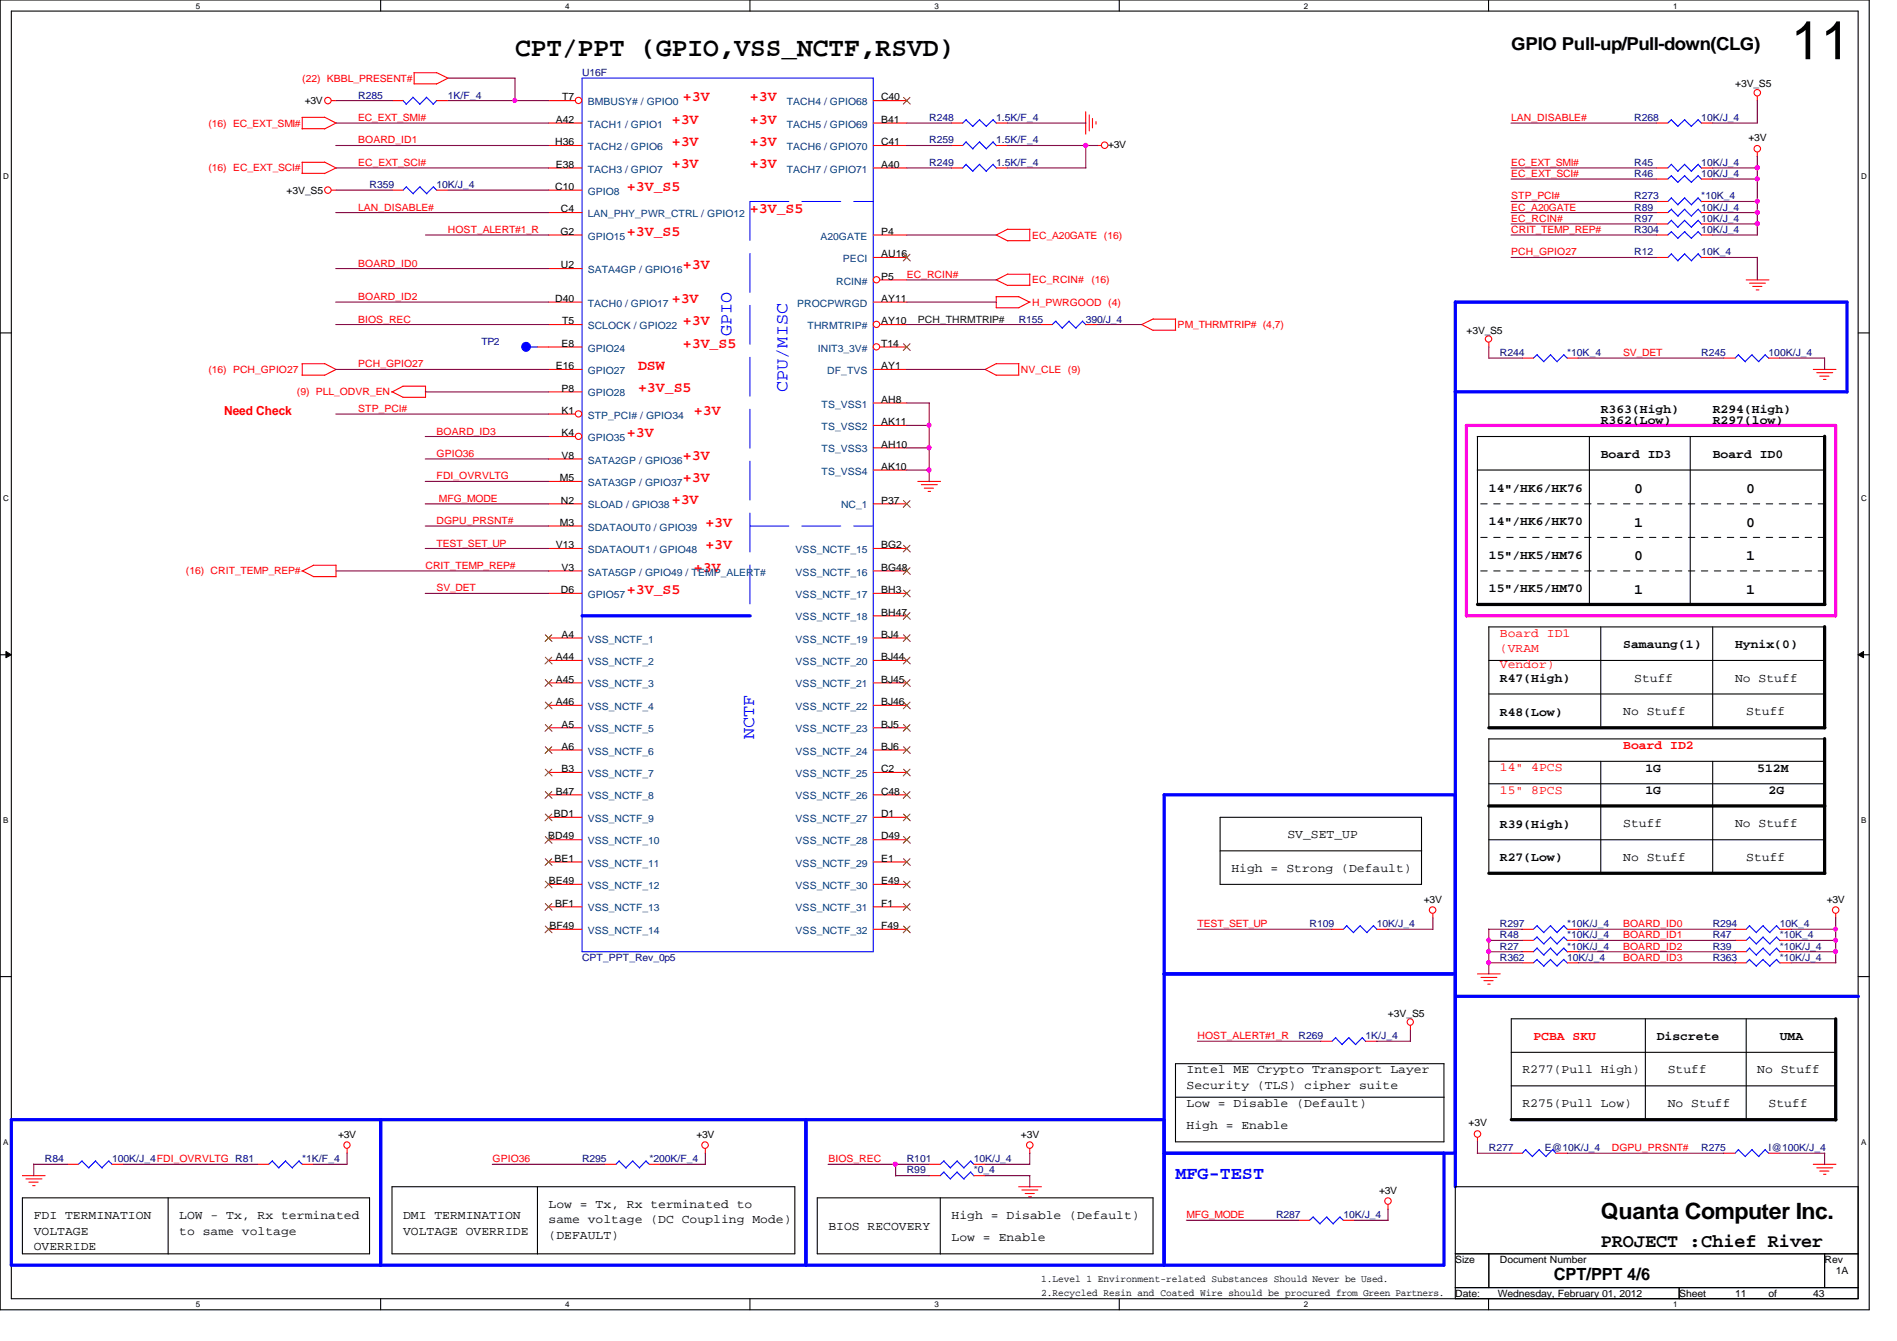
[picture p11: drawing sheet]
<svg xmlns="http://www.w3.org/2000/svg" width="297mm" height="210mm" viewBox="0 0 297 210" stroke-linecap="round" stroke-linejoin="round" font-family="sans-serif">
<path d="M0 0h292.7v205h-292.7zM1.8 1.7h289.2v201.6h-289.2z" fill="none" stroke="#000" stroke-width=".17"/>
<g fill="#fff">
<path d="M30.7 .2h.7v1.4h-.7z"/>
<path d="M30.7 203.5h.7v1.4h-.7z"/>
</g>
<path d="M59.6 0v1.7M59.6 203.3v1.7" fill="none" stroke="#000" stroke-width=".17"/>
<g fill="#fff">
<path d="M88.5 .2h.7v1.4h-.7z"/>
<path d="M88.5 203.5h.7v1.4h-.7z"/>
</g>
<path d="M117.4 0v1.7M117.4 203.3v1.7" fill="none" stroke="#000" stroke-width=".17"/>
<g fill="#fff">
<path d="M146.3 .2h.7v1.4h-.7z"/>
<path d="M146.3 203.5h.7v1.4h-.7z"/>
</g>
<path d="M175.3 0v1.7M175.3 203.3v1.7" fill="none" stroke="#000" stroke-width=".17"/>
<g fill="#fff">
<path d="M204.2 .2h.6v1.4h-.6z"/>
<path d="M204.2 203.5h.6v1.4h-.6z"/>
</g>
<path d="M233.1 0v1.7M233.1 203.3v1.7" fill="none" stroke="#000" stroke-width=".17"/>
<g fill="#fff">
<path d="M262 .2h.7v1.4h-.7z"/>
<path d="M262 203.5h.7v1.4h-.7z"/>
<path d="M.5 26.9h.9v1.4h-.9z"/>
<path d="M291.4 26.9h.9v1.4h-.9z"/>
<path d="M.5 77.3h.9v1.4h-.9z"/>
<path d="M291.4 77.3h.9v1.4h-.9z"/>
</g>
<path d="M0 52.1h1.8M291 52.1h1.7" fill="none" stroke="#000" stroke-width=".17"/>
<g fill="#fff">
<path d="M.5 127.7h.8v1.4h-.8z"/>
<path d="M291.4 127.7h.8v1.4h-.8z"/>
</g>
<path d="M0 102.5h1.8M291 102.5h1.7" fill="none" stroke="#000" stroke-width=".17"/>
<path d="M.9 102l.9 .5-.9 .5zM291 102.5l.8-.5v1z" fill="#000"/>
<path d="M.9 102l.9 .5-.9 .5zM291 102.5l.8-.5v1z" fill="none" stroke="#000" stroke-width=".16"/>
<g fill="#fff">
<path d="M.5 178.1h.8v1.4h-.8z"/>
<path d="M291.4 178.1h.8v1.4h-.8z"/>
</g>
<g fill="none" stroke="#000" stroke-width=".17">
<path d="M231.3 73.6h54.4M231.3 68.3h54.4M231.3 68.3v26.4M248.9 68.3v26.4M264.7 68.3v26.4M233.1 98.1h52.6M233.1 98.1v15.9M250.7 98.1v15.9M268.2 98.1v15.9M233.1 115.7h52.6M233.1 103.4h52.6M233.1 108.6h52.6"/>
<path d="M233.1 115.7v21M233.1 119.2h52.6M250.7 119.2v17.5M268.2 119.2v17.5M191 133.2h31.6M191 127.9h31.6v10.5h-31.6zM233.1 131.4h52.6M233.1 122.7h52.6M0 152.9h1.8M257.6 159.5v15.8M273.4 159.5v15.8M287.5 159.5h-50.9v15.8"/>
<path d="M291 152.9h1.7M184.1 171.7h42M184.1 166.5h42v12.2h-42zM236.6 164.7h50.9M236.6 170h50.9M3.5 187.5h54.4v8.8h-54.4zM26.3 187.5v8.8M61.4 185.8h63.1v10.5h-63.1zM84.2 185.8v10.5M128 187.5h52.5v8.8h-52.5zM147.2 187.5v8.8M227.9 196.3h63.1"/>
<path d="M227.9 185.8h63.1v17.5h-63.1zM233.1 196.3v5.2M285.7 196.3v5.2M227.9 201.5h63.1M262.9 201.5v1.8"/>
</g>
<path d="M285.7 68.3v26.3M231.3 94.6h54.4M285.7 98.1v15.8M233.1 113.9h52.6M285.7 115.6v21.1M233.1 126.2h52.6M233.1 136.7h52.6M287.4 159.5v15.8M236.6 175.3h50.9" fill="none" stroke="#000" stroke-width=".51"/>
<path d="M227.9 61.3h61.3v-14h-61.3v138.5M91.1 96.4h26.4M227.9 124.4h-45.6v73.6M182.3 152.4h45.6M227.9 156h63.1M59.6 175.3v22.7M126.2 175.3v22.7M182.3 175.3h-180.5v22.7h224.3v-17.5M182.3 180.5h45.6" fill="none" stroke="#00f" stroke-width=".51"/>
<path d="M285.7 78.9h-54.4M285.7 84.1h-54.4M285.7 89.4h-54.4" fill="none" stroke="#000" stroke-width=".16" stroke-dasharray="1 1 1 1 1 1 1 1"/>
<path d="M229.6 66.6h57.8v29.8h-57.8z" fill="none" stroke="#f0f" stroke-width=".51"/>
<g fill="none" stroke="#f00" stroke-width=".17">
<path d="M47.3 18.4h3.5M47.3 18.4v1.8M50.8 18.3l1.8 1-1.8 .9M51.9 15.7h.8M64.8 13.1h3.6M64.8 11.4h3.6M64.9 11.3v1.8M68.3 11.3l1.8 .9-1.8 1M85.9 15.7h4.2M85.9 19.3h5.2M136.7 15.7h5.3M136.7 19.3h5.3"/>
<path d="M170 17.5v3.5M170.6 18v2.5M171.1 18.5v1.5M171.6 19v.4M275.2 15.1v.7M47.3 20.2h3.5M47.3 25.4h3.5M47.3 27.1h3.5M47.3 25.4v1.8M50.8 25.4l1.8 .9-1.8 .9M51.9 29.8h.8M61.4 29.8h1.7"/>
<path d="M68.4 29.8h1.7M85.9 22.8h5.2M85.9 29.8h5.2M85.9 33.3h5.2M85.9 26.3h5.2M85.9 36.8h5.2M136.7 22.8h5.3M136.7 26.3h5.3M136.7 36.8h5.3M157.8 37.7h3.5M157.8 35.9h3.5M157.8 35.9l-1.8 .9 1.8 .9"/>
<path d="M161.2 35.9v1.8M171.7 22.8h.8M259.4 33.3h1.8M259.4 28h1.8M266.4 33.3h1.8M266.4 28h1.8M275.2 23.8v.8M47.3 58.7h3.5M47.3 56.9h3.5M47.3 56.9v1.9M50.8 56.9l1.8 .9-1.8 1M85.9 57.8h5.2"/>
<path d="M85.9 54.3h5.2M85.9 47.3h5.2M85.9 50.8h5.2M85.9 42h5.2M136.7 57.8h5.3M136.7 47.3h5.3M136.7 40.3h5.3M137.8 43.8h4.2M137.8 54.3h4.2M137.8 50.8h4.2M156 46.4v1.8h3.6M156 46.4h3.6"/>
<path d="M156 58.7h3.6M156 56.9h3.6M156 56.9l-1.7 .9 1.7 1M157.8 44.7h3.5M157.8 42.9h3.5M157.8 42.9l-1.8 .9 1.8 .9M159.5 46.4l1.8 .9M159.5 56.9v1.8M161.2 42.9v1.8M161.3 47.2l-1.8 1M163 50.8h1.8M170 50.8h1.8"/>
<path d="M180.5 51.7h3.6M180.5 50h3.6M180.6 49.9l-1.8 .9 1.8 .9M184.1 49.9v1.8M233.1 53.6v.8M259.4 40.3h1.8M266.4 40.3h1.8M269.9 56h1.8M273.4 43.8h3.6M273.9 44.3h2.5M274.4 44.8h1.5M275 45.4h.4"/>
<path d="M276.9 56h1.8M283.9 57.8h3.6M284.5 58.3h2.5M284.9 58.9h1.5M285.5 59.4h.4M61.3 61.3l1.8 .9M63.1 60.5h3.5v1.7M63.1 62.2h3.5M63.1 60.5l-1.8 .9M85.9 75.4h5.2M85.9 61.3h5.2M85.9 78.9h5.2"/>
<path d="M85.9 71.8h5.2M85.9 64.8h4.2M85.9 68.3h4.2M136.7 78.9h5.3M136.7 73.6h5.3M136.7 70.1h5.3M136.7 66.6h5.3M136.7 63.1h5.3M143.7 75.4h3.6M144.3 75.9h2.5M144.7 76.4h1.5M145.3 76.9h.4"/>
<path d="M47.3 89.3l1.8 1M49.1 88.5h3.5v1.8M49.1 90.3h3.5M49.1 88.5l-1.8 .9M85.9 92.9h5.2M85.9 99.9h5.2M85.9 89.4h5.2M85.9 82.3h5.2M85.9 85.9h5.2M136.7 92.9h5.3M136.7 99.9h5.3M136.7 89.4h5.3"/>
<path d="M136.7 85.9h5.3M136.7 96.4h5.3M85.9 103.4h5.2M85.9 106.9h5.2M85.9 110.4h5.2M85.9 113.9h5.2M85.9 117.4h5.2M136.7 103.4h5.3M136.7 106.9h5.3M136.7 110.4h5.3M136.7 113.9h5.3M136.7 117.4h5.3"/>
<path d="M85.9 120.9h5.2M85.9 124.4h5.2M85.9 127.9h5.2M85.9 131.4h5.2M85.9 134.9h5.2M85.9 138.4h5.2M136.7 120.9h5.3M136.7 124.4h5.3M136.7 127.9h5.3M136.7 131.4h5.3M136.7 134.9h5.3M136.7 138.4h5.3"/>
<path d="M85.9 145.5h5.2M85.9 141.9h5.2M136.7 145.5h5.3M136.7 141.9h5.3M208.6 145.5h1.8M215.6 145.5h1.7M224.4 143v.7M231.3 152.4h3.6M231.9 153h2.5M232.4 153.5h1.4M233 154.1h.3M238.4 145.5h1.7"/>
<path d="M245.4 145.5h1.7M271.7 149h1.7M278.7 149h1.8M287.4 143v.7M54.4 179.8v.8M110.4 179.8v.8M161.2 179.8v.8M220.8 160.5v.7M231.3 178.1v.7M3.5 184h3.6M4.1 184.5h2.5M4.5 185h1.5"/>
<path d="M5.1 185.6h.4M10.5 182.2h1.8M17.6 182.2h1.7M94.7 182.2h1.7M101.7 182.2h1.7M159.5 185.8h3.6M160 186.3h2.5M160.5 186.8h1.5M161.1 187.3h.4M203.3 191h1.8M210.4 191h1.7M217.3 188.6v.7"/>
<path d="M283.9 182.2h3.6M284.5 182.8h2.5M284.9 183.3h1.5M285.5 183.8h.4"/>
<circle cx="51.3" cy="15.7" r=".51"/>
<circle cx="90.6" cy="15.7" r=".5"/>
<circle cx="275.2" cy="14.5" r=".51"/>
<circle cx="51.3" cy="29.8" r=".51"/>
<circle cx="173" cy="22.7" r=".51"/>
<circle cx="275.2" cy="23.3" r=".51"/>
<circle cx="137.3" cy="54.3" r=".5"/>
<circle cx="137.3" cy="43.8" r=".5"/>
<circle cx="137.3" cy="50.8" r=".5"/>
<circle cx="233.1" cy="53.1" r=".5"/>
<circle cx="90.6" cy="68.3" r=".5"/>
<circle cx="90.6" cy="64.8" r=".5"/>
<circle cx="220.8" cy="160" r=".5"/>
<circle cx="224.3" cy="142.4" r=".51"/>
<circle cx="287.4" cy="142.4" r=".51"/>
<circle cx="54.3" cy="179.2" r=".5"/>
<circle cx="110.4" cy="179.2" r=".51"/>
<circle cx="161.2" cy="179.2" r=".51"/>
<circle cx="231.3" cy="177.5" r=".51"/>
<circle cx="217.3" cy="188" r=".51"/>
</g>
<g fill="none" stroke="#00f" stroke-width=".17">
<path d="M91.1 12.2h45.6v136.8h-45.6zM63.6 29.3l1.1 1.1M63.7 29.2l-.6 .6M65.7 29.3l1.1 1.1M65.8 29.2l-1.1 1.1M67.9 29.3l.5 .5M67.9 29.2l-1.1 1.1M261.7 39.8l1.1 1.1M261.7 27.5l1.1 1.1M261.7 32.8l1.1 1.1M261.7 39.7l-.5 .6M261.7 27.5l-.5 .5"/>
<path d="M261.7 32.7l-.5 .6M263.8 39.8l1.1 1.1M263.8 27.5l1.1 1.1M263.8 32.8l1.1 1.1M263.8 39.7l-1.1 1.1M263.8 27.5l-1.1 1M263.8 32.7l-1.1 1.1M265.9 39.8l.5 .5M265.9 27.5l.5 .6M265.9 32.8l.5 .5M265.9 39.7l-1.1 1.1M265.9 27.5l-1.1 1"/>
<path d="M265.9 32.7l-1.1 1.1M165.3 50.3l1.1 1.1M165.4 50.2l-.6 .6M167.4 50.3l1.1 1.1M167.4 50.2l-1.1 1.2M169.5 50.3l.5 .5M169.5 50.2l-1.1 1.2M272.2 55.5l1.1 1.1M272.2 55.5l-.5 .5M274.3 55.5l1.1 1.1M274.4 55.5l-1.1 1.1M276.4 55.5l.6 .6"/>
<path d="M276.4 55.5l-1 1.1M210.9 144.9l1.1 1.1M210.9 144.9l-.5 .6M213 144.9l1.1 1.1M213 144.9l-1.1 1.1M215 144.9l.6 .6M215.1 144.9l-1.1 1.1M240.7 144.9l1.1 1.1M240.7 144.9l-.6 .6M242.8 144.9l1 1.1M242.8 144.9l-1.1 1.1M244.9 144.9l.5 .6"/>
<path d="M244.9 144.9l-1.1 1.1M273.9 148.4l1.1 1.1M274 148.4l-.6 .6M276.1 148.4l1.1 1.1M276.1 148.4l-1.1 1.1M278.2 148.4l.5 .6M278.2 148.4l-1.1 1.1M12.8 181.7l1.1 1.1M12.9 181.7l-.6 .5M14.9 181.7l1.1 1.1M15 181.7l-1.1 1.1M17 181.7l.6 .6"/>
<path d="M17.1 181.7l-1.1 1.1M96.9 181.7l1.1 1.1M97 181.7l-.6 .5M99.1 181.7l1.1 1.1M99.1 181.7l-1.1 1.1M101.1 181.7l.6 .6M101.2 181.7l-1.1 1.1M205.6 190.5l1.1 1.1M205.7 190.5l-.6 .5M207.7 190.5l1.1 1.1M207.8 190.5l-1.1 1.1M209.8 190.5l.6 .6"/>
<path d="M209.8 190.5l-1.1 1.1"/>
</g>
<path d="M117.4 31.5v64.9M117.4 31.5h19.4M117.4 82.3h19.4" fill="none" stroke="#00f" stroke-width=".16" stroke-dasharray="6.1 2"/>
<g fill="none" stroke="#804000" stroke-width=".16">
<path d="M141.5 15.2l1 1.1M142.5 15.2l-1.1 1.1M141.5 39.8l1 1.1M142.5 39.8l-1.1 1.1M141.5 53.8l1 1.1M142.5 53.8l-1.1 1.1M141.5 78.4l1 1M142.5 78.4l-1.1 1M85.4 99.4l1 1M86.4 99.4l-1.1 1M141.5 92.4l1 1M141.5 95.9l1 1"/>
<path d="M141.5 99.4l1 1M141.5 85.3l1 1.1M141.5 88.9l1 1M142.5 92.4l-1.1 1M142.5 95.9l-1.1 1M142.5 99.4l-1.1 1M142.5 88.9l-1.1 1M142.5 85.3l-1.1 1.1M85.4 102.9l1 1M85.4 106.4l1 1M85.4 109.9l1 1.1M85.4 113.4l1 1.1"/>
<path d="M85.4 116.9l1 1M86.4 102.9l-1.1 1M86.4 106.4l-1.1 1M86.4 109.9l-1.1 1.1M86.4 113.4l-1.1 1.1M86.4 116.9l-1.1 1M141.5 102.9l1 1M141.5 106.4l1 1M141.5 109.9l1 1.1M141.5 113.4l1 1.1M141.5 116.9l1 1M142.5 102.9l-1.1 1"/>
<path d="M142.5 106.4l-1.1 1M142.5 109.9l-1.1 1.1M142.5 113.4l-1.1 1.1M142.5 116.9l-1.1 1M85.4 120.4l1 1.1M85.4 123.9l1 1.1M85.4 127.4l1 1.1M85.4 130.9l1 1.1M85.4 134.4l1 1.1M85.4 137.9l1 1.1M86.4 120.4l-1.1 1.1M86.4 123.9l-1.1 1.1"/>
<path d="M86.4 127.4l-1.1 1.1M86.4 130.9l-1.1 1.1M86.4 134.4l-1.1 1.1M86.4 137.9l-1.1 1.1M141.5 120.4l1 1.1M141.5 123.9l1 1.1M141.5 127.4l1 1.1M141.5 130.9l1 1.1M141.5 134.4l1 1.1M141.5 137.9l1 1.1M142.5 120.4l-1.1 1.1M142.5 123.9l-1.1 1.1"/>
<path d="M142.5 127.4l-1.1 1.1M142.5 130.9l-1.1 1.1M142.5 134.4l-1.1 1.1M142.5 137.9l-1.1 1.1M85.4 141.4l1 1.1M85.4 144.9l1 1.1M86.4 141.4l-1.1 1.1M86.4 144.9l-1.1 1.1M141.5 144.9l1 1.1M141.5 141.4l1 1.1M142.5 144.9l-1.1 1.1M142.5 141.4l-1.1 1.1"/>
</g>
<circle cx="82.4" cy="54.3" r=".68" fill="#00f"/>
<g fill="none" stroke="#00f" stroke-width=".17">
<path d="M63.1 15.7l.5 .6M64.6 15.2l1.1 1.1M64.7 15.2l-1.1 1.1M66.8 15.2l1.1 1.1M66.8 15.2l-1.1 1.1M68.4 15.7l-.6 .6M151.3 18.8l1.1 1M151.3 18.7l-.6 .6M153.4 18.8l1.1 1M153.4 18.7l-1.1 1.1M155.5 18.8l.5 .5M155.5 18.7l-1.1 1.1"/>
<path d="M261.7 18.8l1.1 1M261.7 18.7l-.5 .6M263.8 18.8l1.1 1M263.8 18.7l-1.1 1.1M265.9 18.8l.5 .5M265.9 18.7l-1.1 1.1M151.3 25.7l1.1 1.1M151.3 22.2l1.1 1.1M151.3 25.7l-.6 .6M151.3 22.2l-.6 .6M153.4 25.7l1.1 1.1M153.4 22.2l1.1 1.1"/>
<path d="M153.4 25.7l-1.1 1.1M153.4 22.2l-1.1 1.1M155.5 25.7l.5 .6M155.5 22.2l.5 .6M155.5 25.7l-1.1 1.1M155.5 22.2l-1.1 1.1M261.7 25.7l1.1 1.1M261.7 36.3l1.1 1M261.7 34.5l1.1 1.1M261.7 31l1.1 1.1M261.7 25.7l-.5 .6M261.7 36.2l-.5 .6"/>
<path d="M261.7 34.5l-.5 .6M261.7 30.9l-.5 .6M263.8 25.7l1.1 1.1M263.8 36.3l1.1 1M263.8 34.5l1.1 1.1M263.8 31l1.1 1.1M263.8 25.7l-1.1 1.1M263.8 34.5l-1.1 1.1M263.8 36.2l-1.1 1.1M263.8 30.9l-1.1 1.1M265.9 25.7l.5 .6M265.9 36.3l.5 .5"/>
<path d="M265.9 34.5l.5 .6M265.9 31l.5 .6M265.9 25.7l-1.1 1.1M265.9 34.5l-1.1 1.1M265.9 36.2l-1.1 1.1M265.9 30.9l-1.1 1.1M83.1 54.3h1.1M240.7 55.5l1.1 1.1M240.7 55.5l-.6 .5M242.8 55.5l1 1.1M242.8 55.5l-1.1 1.1M244.9 55.5l.5 .6"/>
<path d="M244.9 55.5l-1.1 1.1M240.7 148.4l1.1 1.1M240.7 150.2l1.1 1.1M240.7 146.7l1.1 1.1M240.7 148.4l-.6 .6M240.7 150.2l-.6 .5M240.7 146.6l-.6 .6M242.8 148.4l1 1.1M242.8 150.2l1 1.1M242.8 146.7l1 1.1M242.8 148.4l-1.1 1.1M242.8 150.2l-1.1 1"/>
<path d="M242.8 146.6l-1.1 1.1M244.9 148.4l.5 .6M244.9 150.2l.5 .5M244.9 146.7l.5 .5M244.9 148.4l-1.1 1.1M244.9 150.2l-1.1 1M244.9 146.6l-1.1 1.1M273.9 150.2l1.1 1.1M273.9 144.9l1.1 1.1M273.9 146.7l1.1 1.1M274 150.2l-.6 .5M274 144.9l-.6 .6"/>
<path d="M274 146.6l-.6 .6M276.1 146.7l1.1 1.1M276.1 150.2l1.1 1.1M276.1 144.9l1.1 1.1M276.1 150.2l-1.1 1M276.1 144.9l-1.1 1.1M276.1 146.6l-1.1 1.1M278.2 150.2l.5 .5M278.2 146.7l.5 .5M278.2 144.9l.5 .6M278.2 150.2l-1.1 1M278.2 144.9l-1.1 1.1"/>
<path d="M278.2 146.6l-1.1 1.1M209.1 162.4l1.1 1.1M209.2 162.4l-.6 .6M211.2 162.4l1.1 1.1M211.2 162.4l-1.1 1.1M213.3 162.4l.6 .6M213.4 162.4l-1.1 1.1M238.9 180l1.1 1.1M238.9 179.9l-.5 .6M241 180l1.1 1.1M241 179.9l-1.1 1.1M243.1 180l.6 .6"/>
<path d="M243.2 179.9l-1.1 1.1M272.2 180l1.1 1.1M272.2 179.9l-.5 .6M274.3 180l1.1 1.1M274.4 179.9l-1.1 1.1M276.4 180l.6 .6M276.4 179.9l-1 1.1M42.6 181.7l1.1 1.1M42.7 181.7l-.6 .5M44.7 181.7l1.1 1.1M44.7 181.7l-1.1 1.1M46.8 181.7l.6 .6"/>
<path d="M46.9 181.7l-1.1 1.1M147.8 183.5l1 1.1M147.8 181.7l1 1.1M147.8 183.4l-.6 .6M147.8 181.7l-.6 .5M149.9 183.5l1.1 1.1M149.9 181.7l1.1 1.1M149.9 183.4l-1.1 1.1M149.9 181.7l-1.1 1.1M152 183.5l.5 .6M152 181.7l.5 .6M152 183.4l-1.1 1.1"/>
<path d="M152 181.7l-1.1 1.1"/>
<circle cx="82.4" cy="54.3" r=".68"/>
</g>
<g fill="none" stroke="#f00" stroke-width=".17">
<path d="M61.4 15.7h1.7M68.4 15.7h1.7M149 19.3h1.7M156 19.3h1.8M259.4 19.3h1.8M266.4 19.3h1.8M149 26.3h1.7M149 22.8h1.7M156 26.3h1.8M156 22.8h1.8M259.4 26.3h1.8M259.4 36.8h1.8"/>
<path d="M259.4 35.1h1.8M259.4 31.5h1.8M266.4 26.3h1.8M266.4 36.8h1.8M266.4 35.1h1.8M266.4 31.5h1.8M84.2 54.3h1.7M238.4 56h1.7M245.4 56h1.7M238.4 149h1.7M238.4 150.7h1.7M238.4 147.2h1.7"/>
<path d="M245.4 149h1.7M245.4 150.7h1.7M245.4 147.2h1.7M271.7 150.7h1.7M271.7 147.2h1.7M271.7 145.5h1.7M278.7 150.7h1.8M278.7 147.2h1.8M278.7 145.5h1.8M206.8 163h1.8M213.8 163h1.8M40.3 182.2h1.8"/>
<path d="M47.3 182.2h1.8M145.5 184h1.7M145.5 182.2h1.7M152.5 184h1.8M152.5 182.2h1.8M236.6 180.5h1.8M243.6 180.5h1.8M269.9 180.5h1.8M276.9 180.5h1.8"/>
</g>
<g fill="none" stroke="#800040" stroke-width=".17">
<path d="M52.6 19.3h33.3M52.6 15.7h8.8M70.1 15.7h15.8M70.1 12.2h10.6M80.6 12.2v3.6M142 19.3h7.1M157.8 19.3h12.2M236.6 19.3h22.8M275.2 15.7v3.6h-7.1M52.6 26.3h33.3M52.6 22.8h33.3M52.6 33.3h33.3"/>
<path d="M52.6 29.8h8.8M66.6 36.8h19.3M70.1 29.8h15.8M142 26.3h7.1M142 22.8h7.1M142 36.8h14M157.8 26.3h12.2M157.8 22.8h14M170 22.7v3.6M236.6 26.3h22.8M236.6 33.3h22.8M236.6 36.8h22.8"/>
<path d="M236.6 35.1h22.8M236.6 31.5h22.8M236.6 28h22.8M268.1 26.3h7.1M268.1 33.3h7.1M268.1 35.1h7.1M268.1 31.5h7.1M268.1 28h7.1M275.2 24.5v12.3h-7.1M52.6 50.8h33.3M52.6 47.3h33.3M52.6 57.8h33.3"/>
<path d="M52.6 42h33.3M141.9 50.8h21.1M142 43.8h14M142 47.3h14M142 57.8h12.3M171.8 50.8h7M233.1 56h5.3M233.1 54.3v1.7M236.6 40.3h22.8M247.1 56h22.8M268.1 40.3h7.1M275.2 40.3v3.5"/>
<path d="M278.6 56h7.1M285.7 56v1.8M52.6 64.8h33.3M66.6 61.3h19.3M66.6 71.8h19.3M66.6 75.4h19.3M66.6 78.9h19.3M66.6 68.3h19.3M141.9 66.6h3.6M142 63.1h3.5M142 70.1h3.5M142 73.6h3.5"/>
<path d="M145.5 63.1v12.3M52.6 89.4h33.3M66.6 82.3h19.3M66.6 85.9h19.3M66.6 92.9h19.3M187.5 145.5h21.1M224.4 143.6v1.9h-7.1M233.1 145.5h5.3M233.1 147.2h5.3M233.1 149h5.3M233.1 150.7h5.3M233.1 145.4v7"/>
<path d="M247.1 145.5h24.6M247.1 147.2h24.6M247.1 149h24.6M247.1 150.7h24.6M280.4 145.5h7M280.4 147.2h7M280.5 149h7M280.5 150.7h7M287.4 143.6v7.1M187.5 163h19.3M215.6 163h5.2M220.8 161.2v1.8"/>
<path d="M231.3 178.7v1.8M5.2 182.2h5.3M5.3 182.2v1.8M19.3 182.2h21M54.4 180.5v1.7h-5.3M77.1 182.2h17.6M110.4 180.5v1.7h-7M129.7 182.2h15.8M140.2 184h5.3M140.2 182.2v1.9M154.3 184h7M161.2 180.5v1.7h-7"/>
<path d="M161.2 184v1.8M185.8 191h17.5M212.1 191h5.3M217.3 189.2v1.8M231.3 180.5h5.3M245.4 180.5h24.6M278.7 180.5h7M285.7 180.5v1.8"/>
</g>
<circle cx="80.6" cy="15.7" r=".32" fill="#f0f"/>
<circle cx="80.6" cy="15.7" r=".32" fill="none" stroke="#f0f" stroke-width=".17"/>
<circle cx="170" cy="22.7" r=".33" fill="#f0f"/>
<circle cx="170" cy="22.7" r=".33" fill="none" stroke="#f0f" stroke-width=".17"/>
<circle cx="140.2" cy="182.2" r=".33" fill="#f0f"/>
<circle cx="140.2" cy="182.2" r=".33" fill="none" stroke="#f0f" stroke-width=".17"/>
<circle cx="275.2" cy="33.2" r=".33" fill="#f0f"/>
<circle cx="275.2" cy="33.2" r=".33" fill="none" stroke="#f0f" stroke-width=".17"/>
<circle cx="275.2" cy="35" r=".34" fill="#f0f"/>
<circle cx="275.2" cy="35" r=".34" fill="none" stroke="#f0f" stroke-width=".17"/>
<circle cx="275.2" cy="31.5" r=".33" fill="#f0f"/>
<circle cx="275.2" cy="31.5" r=".33" fill="none" stroke="#f0f" stroke-width=".17"/>
<circle cx="275.2" cy="26.2" r=".34" fill="#f0f"/>
<circle cx="275.2" cy="26.2" r=".34" fill="none" stroke="#f0f" stroke-width=".17"/>
<circle cx="275.2" cy="28" r=".33" fill="#f0f"/>
<circle cx="275.2" cy="28" r=".33" fill="none" stroke="#f0f" stroke-width=".17"/>
<circle cx="233.1" cy="147.2" r=".32" fill="#f0f"/>
<circle cx="233.1" cy="147.2" r=".32" fill="none" stroke="#f0f" stroke-width=".17"/>
<circle cx="287.4" cy="147.2" r=".32" fill="#f0f"/>
<circle cx="287.4" cy="147.2" r=".32" fill="none" stroke="#f0f" stroke-width=".17"/>
<circle cx="287.4" cy="145.4" r=".32" fill="#f0f"/>
<circle cx="287.4" cy="145.4" r=".32" fill="none" stroke="#f0f" stroke-width=".17"/>
<circle cx="145.5" cy="66.6" r=".32" fill="#f0f"/>
<circle cx="145.5" cy="66.6" r=".32" fill="none" stroke="#f0f" stroke-width=".17"/>
<circle cx="145.5" cy="70.1" r=".33" fill="#f0f"/>
<circle cx="145.5" cy="70.1" r=".33" fill="none" stroke="#f0f" stroke-width=".17"/>
<circle cx="145.5" cy="73.6" r=".33" fill="#f0f"/>
<circle cx="145.5" cy="73.6" r=".33" fill="none" stroke="#f0f" stroke-width=".17"/>
<circle cx="287.4" cy="148.9" r=".33" fill="#f0f"/>
<circle cx="287.4" cy="148.9" r=".33" fill="none" stroke="#f0f" stroke-width=".17"/>
<circle cx="233.1" cy="148.9" r=".33" fill="#f0f"/>
<circle cx="233.1" cy="148.9" r=".33" fill="none" stroke="#f0f" stroke-width=".17"/>
<circle cx="233.1" cy="150.7" r=".32" fill="#f0f"/>
<circle cx="233.1" cy="150.7" r=".32" fill="none" stroke="#f0f" stroke-width=".17"/>
<text font-size="8.4" x="280.5" y="9.3">11</text>
<text font-size="4.2" x="80.6" y="8.8">CPT/PPT (GPIO,VSS_NCTF,RSVD)</text>
<text font-size="3.5" x="250.7" y="190.8">Quanta Computer Inc.</text>
<text font-size="3" x="250.7" y="195.2">PROJECT :Chief River</text>
<text font-size="2.8" x="236.6" y="7.9">GPIO Pull-up/Pull-down(CLG)</text>
<g font-size="2.8" fill="#00f">
<text x="114.6" y="52.6" transform="rotate(-90 114.6 52.6)">GPIO</text>
<text x="123.3" y="61.3" transform="rotate(-90 123.3 61.3)">CPU/MISC</text>
<text x="118.1" y="115.7" transform="rotate(-90 118.1 115.7)">NCTF</text>
<text x="184.1" y="184.6">MFG-TEST</text>
</g>
<text font-size="2.6" x="243.3" y="200.3">CPT/PPT 4/6</text>
<g font-size="2.3" fill="#f00">
<text x="106.9" y="15.9">+3V</text>
<text x="117.4" y="15.9">+3V</text>
<text x="105.2" y="19.4">+3V</text>
<text x="105.2" y="22.9">+3V</text>
<text x="117.4" y="19.4">+3V</text>
<text x="117.4" y="22.9">+3V</text>
<text x="98.2" y="29.9">+3V_S5</text>
<text x="105.2" y="26.4">+3V</text>
<text x="117.4" y="26.4">+3V</text>
<text x="117.4" y="33.4">+3V_S5</text>
<text x="98.2" y="36.9">+3V_S5</text>
<text x="105.2" y="47.4">+3V</text>
<text x="106.9" y="42.2">+3V</text>
<text x="106.9" y="50.9">+3V</text>
<text x="99.9" y="57.9">DSW</text>
<text x="106.9" y="54.4">+3V_S5</text>
<text x="99.9" y="61.4">+3V_S5</text>
<text x="108.7" y="64.9">+3V</text>
<text x="98.2" y="68.5">+3V</text>
<text x="106.9" y="72">+3V</text>
<text x="106.9" y="75.4">+3V</text>
<text x="105.2" y="79">+3V</text>
<text x="110.4" y="82.5">+3V</text>
<text x="108.7" y="89.5">+3V</text>
<text x="110.4" y="86">+3V</text>
<text x="98.2" y="93">+3V_S5</text>
</g>
<g font-size="2.3">
<text x="255.9" y="77.2">0</text>
<text x="273.4" y="77.2">0</text>
<text x="255.9" y="82.5">1</text>
<text x="273.4" y="82.5">0</text>
<text x="255.9" y="87.7">0</text>
<text x="273.4" y="87.7">1</text>
<text x="255.9" y="93">1</text>
<text x="273.4" y="93">1</text>
</g>
<g font-size="1.9" fill="#f00">
<text x="35.1" y="64.9">Need Check</text>
<text x="234.9" y="99.7">Board ID1</text>
<text x="234.9" y="102.1">(VRAM</text>
<text x="234.9" y="104.6">Vendor)</text>
<text x="254.2" y="117.3">Board ID2</text>
<text x="234.9" y="120.7">14&quot; 4PCS</text>
<text x="234.9" y="124.2">15&quot; 8PCS</text>
<text x="240.1" y="162.8">PCBA SKU</text>
</g>
<g font-size="1.9">
<text x="250.7" y="64.7">R363(High)</text>
<text x="268.2" y="64.7">R294(High)</text>
<text x="250.7" y="71.7">Board ID3</text>
<text x="250.7" y="66.4">R362(Low)</text>
<text x="268.2" y="71.7">Board ID0</text>
<text x="268.2" y="66.4">R297(low)</text>
<text x="233.1" y="77">14&quot;/HK6/HK76</text>
<text x="233.1" y="82.2">14&quot;/HK6/HK70</text>
<text x="233.1" y="87.5">15&quot;/HK5/HM76</text>
<text x="233.1" y="92.7">15&quot;/HK5/HM70</text>
<text x="254.2" y="101.5">Samaung(1)</text>
<text x="271.7" y="101.5">Hynix(0)</text>
<text x="234.9" y="106.8">R47(High)</text>
<text x="255.9" y="106.7">Stuff</text>
<text x="271.7" y="106.7">No Stuff</text>
<text x="234.9" y="112">R48(Low)</text>
<text x="254.2" y="111.9">No Stuff</text>
<text x="273.4" y="111.9">Stuff</text>
<text x="257.6" y="120.8">1G</text>
<text x="257.6" y="124.3">1G</text>
<text x="275.2" y="120.8">512M</text>
<text x="276.9" y="124.3">2G</text>
<text x="201.6" y="131.2">SV_SET_UP</text>
<text x="234.9" y="129.5">R39(High)</text>
<text x="254.2" y="129.5">Stuff</text>
<text x="271.7" y="129.5">No Stuff</text>
<text x="192.8" y="136.4">High = Strong (Default)</text>
<text x="234.9" y="134.8">R27(Low)</text>
<text x="254.2" y="134.7">No Stuff</text>
<text x="273.4" y="134.7">Stuff</text>
<text x="259.4" y="162.8">Discrete</text>
<text x="278.7" y="162.8">UMA</text>
<text x="185.8" y="173.3">Low = Disable (Default)</text>
<text x="185.8" y="168">Intel ME Crypto Transport Layer</text>
<text x="185.8" y="170.5">Security (TLS) cipher suite</text>
<text x="238.4" y="173.3">R275(Pull Low)</text>
<text x="238.4" y="168">R277(Pull High)</text>
<text x="261.2" y="168">Stuff</text>
<text x="261.2" y="173.3">No Stuff</text>
<text x="275.2" y="168">No Stuff</text>
<text x="276.9" y="173.3">Stuff</text>
<text x="185.8" y="176.8">High = Enable</text>
<text x="5.3" y="190.8">FDI TERMINATION</text>
<text x="28.1" y="190.8">LOW - Tx, Rx terminated</text>
<text x="63.1" y="190.8">DMI TERMINATION</text>
<text x="85.9" y="189">Low = Tx, Rx terminated to</text>
<text x="85.9" y="191.5">same voltage (DC Coupling Mode)</text>
<text x="149" y="190.8">High = Disable (Default)</text>
<text x="5.3" y="193.3">VOLTAGE</text>
<text x="5.3" y="195.7">OVERRIDE</text>
<text x="28.1" y="193.3">to same voltage</text>
<text x="63.1" y="193.3">VOLTAGE OVERRIDE</text>
<text x="85.9" y="193.9">(DEFAULT)</text>
<text x="129.7" y="192.5">BIOS RECOVERY</text>
<text x="149" y="194.3">Low = Enable</text>
</g>
<g font-size="1.6" fill="#000080">
<text x="91.1" y="11.9">U16F</text>
<text x="56.1" y="15.5">R285</text>
<text x="70.1" y="15.5">1K/F_4</text>
<text x="145.5" y="22.4">R259</text>
<text x="145.5" y="19">R248</text>
<text x="156" y="22.4">1.5K/F_4</text>
<text x="156" y="19">1.5K/F_4</text>
<text x="255.9" y="19">R268</text>
<text x="266.4" y="19">10K/J_4</text>
<text x="57.9" y="29.5">R359</text>
<text x="68.4" y="29.5">10K/J_4</text>
<text x="145.5" y="26">R249</text>
<text x="156" y="26">1.5K/F_4</text>
<text x="255.9" y="27.7">R46</text>
<text x="255.9" y="26">R45</text>
<text x="266.4" y="27.7">10K/J_4</text>
<text x="266.4" y="26">10K/J_4</text>
<text x="255.9" y="33">R89</text>
<text x="255.9" y="34.7">R97</text>
<text x="255.9" y="31.2">R273</text>
<text x="266.4" y="33">10K/J_4</text>
<text x="266.4" y="34.7">10K/J_4</text>
<text x="266.4" y="31.2">*10K_4</text>
<text x="255.9" y="40">R12</text>
<text x="255.9" y="36.5">R304</text>
<text x="266.4" y="40">10K_4</text>
<text x="266.4" y="36.5">10K/J_4</text>
<text x="159.5" y="50.5">R155</text>
<text x="170" y="50.5">390/J_4</text>
<text x="75.4" y="54">TP2</text>
<text x="234.9" y="55.8">R244</text>
<text x="245.4" y="55.8">*10K_4</text>
<text x="266.4" y="55.8">R245</text>
<text x="276.9" y="55.8">100K/J_4</text>
<text x="205.1" y="145.1">R109</text>
<text x="215.6" y="145.1">10K/J_4</text>
<text x="234.9" y="145.1">R297</text>
<text x="234.9" y="148.6">R27</text>
<text x="234.9" y="146.9">R48</text>
<text x="245.4" y="145.1">*10K/J_4</text>
<text x="245.4" y="148.6">*10K/J_4</text>
<text x="245.4" y="146.9">*10K/J_4</text>
<text x="268.2" y="148.6">R39</text>
<text x="268.2" y="145.1">R294</text>
<text x="268.2" y="146.9">R47</text>
<text x="278.7" y="148.6">*10K/J_4</text>
<text x="278.7" y="146.9">*10K_4</text>
<text x="278.7" y="145.1">10K_4</text>
<text x="91.1" y="150.4">CPT_PPT_Rev_0p5</text>
<text x="234.9" y="150.4">R362</text>
<text x="245.4" y="150.4">10K/J_4</text>
<text x="268.2" y="150.4">R363</text>
<text x="278.7" y="150.4">*10K/J_4</text>
<text x="203.3" y="162.6">R269</text>
<text x="213.8" y="162.6">1K/J_4</text>
<text x="7" y="181.9">R84</text>
<text x="17.6" y="181.9">100K/J_4FDI_OVRVLTG R81</text>
<text x="47.3" y="181.9">*1K/F_4</text>
<text x="91.1" y="181.9">R295</text>
<text x="101.7" y="181.9">*200K/F_4</text>
<text x="142" y="183.7">R99</text>
<text x="142" y="181.9">R101</text>
<text x="152.5" y="183.7">*0_4</text>
<text x="152.5" y="181.9">10K/J_4</text>
<text x="233.1" y="180.2">R277</text>
<text x="241.9" y="180.2">E@10K/J_4</text>
<text x="266.4" y="180.2">R275</text>
<text x="276.9" y="180.2">I@100K/J_4</text>
<text x="199.8" y="190.7">R287</text>
<text x="210.4" y="190.7">10K/J_4</text>
</g>
<g font-size="1.6" fill="#f00">
<text x="47.3" y="12.8">(22) KBBL_PRESENT#</text>
<text x="32.6" y="19.8">(16) EC_EXT_SMI#</text>
<text x="56.1" y="19">EC_EXT_SMI#</text>
<text x="56.1" y="22.4">BOARD_ID1</text>
<text x="236.6" y="19">LAN_DISABLE#</text>
<text x="32.6" y="26.8">(16) EC_EXT_SCI#</text>
<text x="56.1" y="26">EC_EXT_SCI#</text>
<text x="236.6" y="26">EC_EXT_SMI#</text>
<text x="236.6" y="27.7">EC_EXT_SCI#</text>
<text x="56.1" y="33">LAN_DISABLE#</text>
<text x="236.6" y="34.7">EC_RCIN#</text>
<text x="236.6" y="31.2">STP_PCI#</text>
<text x="236.6" y="33">EC_A20GATE</text>
<text x="56.1" y="41.7">BOARD_ID0</text>
<text x="70.1" y="36.5">HOST_ALERT#1_R</text>
<text x="161.6" y="37.3">EC_A20GATE (16)</text>
<text x="236.6" y="40">PCH_GPIO27</text>
<text x="236.6" y="36.5">CRIT_TEMP_REP#</text>
<text x="56.1" y="47">BOARD_ID2</text>
<text x="142" y="43.5">EC_RCIN#</text>
<text x="161.6" y="44.4">EC_RCIN#</text>
<text x="161.6" y="47.9">H_PWRGOOD (4)</text>
<text x="170.9" y="44.4">(16)</text>
<text x="56.1" y="50.5">BIOS_REC</text>
<text x="184.4" y="51.4">PM_THRMTRIP# (4,7)</text>
<text x="32.6" y="58.4">(16) PCH_GPIO27</text>
<text x="56.1" y="57.5">PCH_GPIO27</text>
<text x="159.8" y="58.4">NV_CLE (9)</text>
<text x="254.2" y="55.8">SV_DET</text>
<text x="46.5" y="61.9">(9) PLL_ODVR_EN</text>
<text x="56.1" y="64.5">STP_PCI#</text>
<text x="68.4" y="68">BOARD_ID3</text>
<text x="68.4" y="71.5">GPIO36</text>
<text x="68.4" y="75">FDI_OVRVLTG</text>
<text x="68.4" y="82">DGPU_PRSNT#</text>
<text x="68.7" y="78.5">MFG_MODE</text>
<text x="29.1" y="89.9">(16) CRIT_TEMP_REP#</text>
<text x="66.6" y="89.1">CRIT_TEMP_REP#</text>
<text x="68.4" y="85.6">TEST_SET_UP</text>
<text x="68.4" y="92.5">SV_DET</text>
<text x="187.5" y="145.1">TEST_SET_UP</text>
<text x="254.2" y="148.6">BOARD_ID2</text>
<text x="254.2" y="146.9">BOARD_ID1</text>
<text x="254.2" y="145.1">BOARD_ID0</text>
<text x="254.2" y="150.4">BOARD_ID3</text>
<text x="187.5" y="162.6">HOST_ALERT#1_R</text>
<text x="77.1" y="181.9">GPIO36</text>
<text x="129.7" y="181.9">BIOS_REC</text>
<text x="252.4" y="180.2">DGPU_PRSNT#</text>
<text x="185.8" y="190.7">MFG_MODE</text>
</g>
<g font-size="1.6">
<text x="47.7" y="16.3">+3V</text>
<text x="88" y="15.7">T7</text>
<text x="138" y="15.7">C40</text>
<text x="271.7" y="13.7">+3V_S5</text>
<text x="86.9" y="22.7">H36</text>
<text x="87" y="19.2">A42</text>
<text x="138" y="22.7">C41</text>
<text x="138" y="19.2">B41</text>
<text x="173.5" y="23.2">+3V</text>
<text x="273.8" y="22.1">+3V</text>
<text x="86.9" y="29.7">C10</text>
<text x="87" y="26.2">E38</text>
<text x="138" y="26.2">A40</text>
<text x="44.9" y="30.4">+3V_S5</text>
<text x="87.8" y="33.2">C4</text>
<text x="87.8" y="36.7">G2</text>
<text x="87.8" y="42">U2</text>
<text x="138" y="40.3">AU16</text>
<text x="138" y="36.7">P4</text>
<text x="86.9" y="47.2">D40</text>
<text x="138" y="47.2">AY11</text>
<text x="138" y="43.8">P5</text>
<text x="88" y="50.8">T5</text>
<text x="138" y="50.8">AY10</text>
<text x="229.6" y="52.2">+3V_S5</text>
<text x="87" y="57.8">E16</text>
<text x="87.9" y="54.3">E8</text>
<text x="138" y="54.3">T14</text>
<text x="138" y="57.8">AY1</text>
<text x="87.9" y="61.3">P8</text>
<text x="87.9" y="64.8">K1</text>
<text x="138" y="63">AH8</text>
<text x="87.9" y="71.8">V8</text>
<text x="87.9" y="68.3">K4</text>
<text x="138" y="70.1">AH10</text>
<text x="138" y="66.5">AK11</text>
<text x="87.7" y="75.3">M5</text>
<text x="138" y="73.5">AK10</text>
<text x="87.7" y="82.3">M3</text>
<text x="87.8" y="78.8">N2</text>
<text x="138" y="78.8">P37</text>
<text x="87" y="85.8">V13</text>
<text x="87.9" y="89.3">V3</text>
<text x="138" y="85.8">BG2</text>
<text x="138" y="89.3">BG48</text>
<text x="87.8" y="92.8">D6</text>
<text x="138" y="92.8">BH3</text>
<text x="87.9" y="99.8">A4</text>
<text x="138" y="96.4">BH47</text>
<text x="138" y="99.8">BJ4</text>
<text x="87" y="103.3">A44</text>
<text x="87" y="106.8">A45</text>
<text x="138" y="103.3">BJ44</text>
<text x="138" y="106.8">BJ45</text>
<text x="87" y="110.4">A46</text>
<text x="87.9" y="113.9">A5</text>
<text x="138" y="110.4">BJ46</text>
<text x="138" y="113.9">BJ5</text>
<text x="87.9" y="117.3">A6</text>
<text x="138" y="117.3">BJ6</text>
<text x="87" y="124.4">B47</text>
<text x="87.9" y="120.9">B3</text>
<text x="138" y="120.9">C2</text>
<text x="138" y="124.4">C48</text>
<text x="85.8" y="131.4">BD49</text>
<text x="86.7" y="127.9">BD1</text>
<text x="138" y="127.9">D1</text>
<text x="138" y="131.4">D49</text>
<text x="86.8" y="134.9">BE1</text>
<text x="138" y="134.9">E1</text>
<text x="85.9" y="138.4">BE49</text>
<text x="86.9" y="141.9">BF1</text>
<text x="138" y="138.4">E49</text>
<text x="138" y="141.9">F1</text>
<text x="223" y="141.3">+3V</text>
<text x="286" y="141.3">+3V</text>
<text x="86" y="145.4">BF49</text>
<text x="138" y="145.4">F49</text>
<text x="217.3" y="159.2">+3V_S5</text>
<text x="53" y="178.1">+3V</text>
<text x="109" y="178.1">+3V</text>
<text x="159.8" y="178.1">+3V</text>
<text x="230" y="176.3">+3V</text>
<text x="215.9" y="186.9">+3V</text>
<text x="227.9" y="197.7">Size</text>
<text x="234.9" y="197.7">Document Number</text>
<text x="285.7" y="197.7">Rev</text>
<text x="163" y="200.7">1.Level 1 Environment-related Substances Should Never be Used.</text>
<text x="163" y="202.9">2.Recycled Resin and Coated Wire should be procured from Green Partners.</text>
<text x="227.9" y="203">Date:</text>
<text x="234.5" y="203">Wednesday, February 01, 2012</text>
<text x="262.9" y="203">Sheet</text>
<text x="271.7" y="203">11</text>
<text x="276.9" y="203">of</text>
<text x="283.9" y="203">43</text>
<text x="287.4" y="199.5">1A</text>
</g>
<g font-size="1.6" fill="#004080">
<text x="92" y="16.5">BMBUSY# / GPIO0</text>
<text x="123.2" y="16.5">TACH4 / GPIO68</text>
<text x="92" y="23.5">TACH2 / GPIO6</text>
<text x="92" y="20">TACH1 / GPIO1</text>
<text x="123.2" y="23.5">TACH6 / GPIO70</text>
<text x="123.2" y="20">TACH5 / GPIO69</text>
<text x="92" y="27">TACH3 / GPIO7</text>
<text x="123.2" y="27">TACH7 / GPIO71</text>
<text x="92" y="34">LAN_PHY_PWR_CTRL / GPIO12</text>
<text x="92" y="30.5">GPIO8</text>
<text x="92" y="37.5">GPIO15</text>
<text x="128.5" y="37.5">A20GATE</text>
<text x="132" y="41">PECI</text>
<text x="92" y="42.8">SATA4GP / GPIO16</text>
<text x="130.9" y="44.5">RCIN#</text>
<text x="92" y="48">TACH0 / GPIO17</text>
<text x="92" y="51.5">SCLOCK / GPIO22</text>
<text x="124.8" y="48">PROCPWRGD</text>
<text x="126.4" y="51.5">THRMTRIP#</text>
<text x="92" y="58.5">GPIO27</text>
<text x="92" y="55">GPIO24</text>
<text x="128.1" y="55">INIT3_3V#</text>
<text x="129.5" y="58.5">DF_TVS</text>
<text x="92" y="62.1">GPIO28</text>
<text x="92" y="65.5">STP_PCI# / GPIO34</text>
<text x="128.6" y="63.8">TS_VSS1</text>
<text x="92" y="69">GPIO35</text>
<text x="128.6" y="70.8">TS_VSS3</text>
<text x="128.6" y="67.3">TS_VSS2</text>
<text x="92" y="76.1">SATA3GP / GPIO37</text>
<text x="92" y="72.6">SATA2GP / GPIO36</text>
<text x="128.6" y="74.3">TS_VSS4</text>
<text x="92" y="79.6">SLOAD / GPIO38</text>
<text x="92" y="83.1">SDATAOUT0 / GPIO39</text>
<text x="131.7" y="79.6">NC_1</text>
<text x="92" y="86.6">SDATAOUT1 / GPIO48</text>
<text x="124.6" y="86.6">VSS_NCTF_15</text>
<text x="92" y="93.6">GPIO57</text>
<text x="92" y="90.1">SATA5GP / GPIO49 / TEMP_ALERT#</text>
<text x="124.6" y="90.1">VSS_NCTF_16</text>
<text x="124.6" y="93.6">VSS_NCTF_17</text>
<text x="92" y="100.6">VSS_NCTF_1</text>
<text x="124.6" y="97.1">VSS_NCTF_18</text>
<text x="124.6" y="100.6">VSS_NCTF_19</text>
<text x="92" y="104.1">VSS_NCTF_2</text>
<text x="92" y="107.6">VSS_NCTF_3</text>
<text x="124.6" y="104.1">VSS_NCTF_20</text>
<text x="124.6" y="107.6">VSS_NCTF_21</text>
<text x="92" y="111.1">VSS_NCTF_4</text>
<text x="124.6" y="111.1">VSS_NCTF_22</text>
<text x="92" y="114.6">VSS_NCTF_5</text>
<text x="92" y="118.1">VSS_NCTF_6</text>
<text x="124.6" y="114.6">VSS_NCTF_23</text>
<text x="124.6" y="118.1">VSS_NCTF_24</text>
<text x="92" y="121.6">VSS_NCTF_7</text>
<text x="92" y="125.1">VSS_NCTF_8</text>
<text x="124.6" y="121.6">VSS_NCTF_25</text>
<text x="124.6" y="125.1">VSS_NCTF_26</text>
<text x="92" y="128.7">VSS_NCTF_9</text>
<text x="124.6" y="128.7">VSS_NCTF_27</text>
<text x="92" y="132.2">VSS_NCTF_10</text>
<text x="92" y="135.6">VSS_NCTF_11</text>
<text x="124.6" y="132.2">VSS_NCTF_28</text>
<text x="124.6" y="135.6">VSS_NCTF_29</text>
<text x="92" y="142.7">VSS_NCTF_13</text>
<text x="92" y="139.1">VSS_NCTF_12</text>
<text x="124.6" y="139.1">VSS_NCTF_30</text>
<text x="124.6" y="142.7">VSS_NCTF_31</text>
<text x="92" y="146.2">VSS_NCTF_14</text>
<text x="124.6" y="146.2">VSS_NCTF_32</text>
</g>
<text font-size="1.6" fill="#004000" x="143.7" y="50.5">PCH_THRMTRIP#</text>
<g font-size="1.3">
<text x="30.7" y="1.4">5</text>
<text x="88.5" y="1.4">4</text>
<text x="146.3" y="1.4">3</text>
<text x="204.2" y="1.4">2</text>
<text x="262" y="1.4">1</text>
<text x=".5" y="28.1">D</text>
<text x="291.4" y="28.1">D</text>
<text x=".5" y="78.4">C</text>
<text x="291.4" y="78.4">C</text>
<text x=".5" y="128.8">B</text>
<text x="291.4" y="128.8">B</text>
<text x=".5" y="179.2">A</text>
<text x="291.4" y="179.2">A</text>
<text x="30.7" y="204.6">5</text>
<text x="88.5" y="204.6">4</text>
<text x="146.3" y="204.6">3</text>
<text x="204.2" y="204.6">2</text>
<text x="262" y="204.6">1</text>
</g>
</svg>
